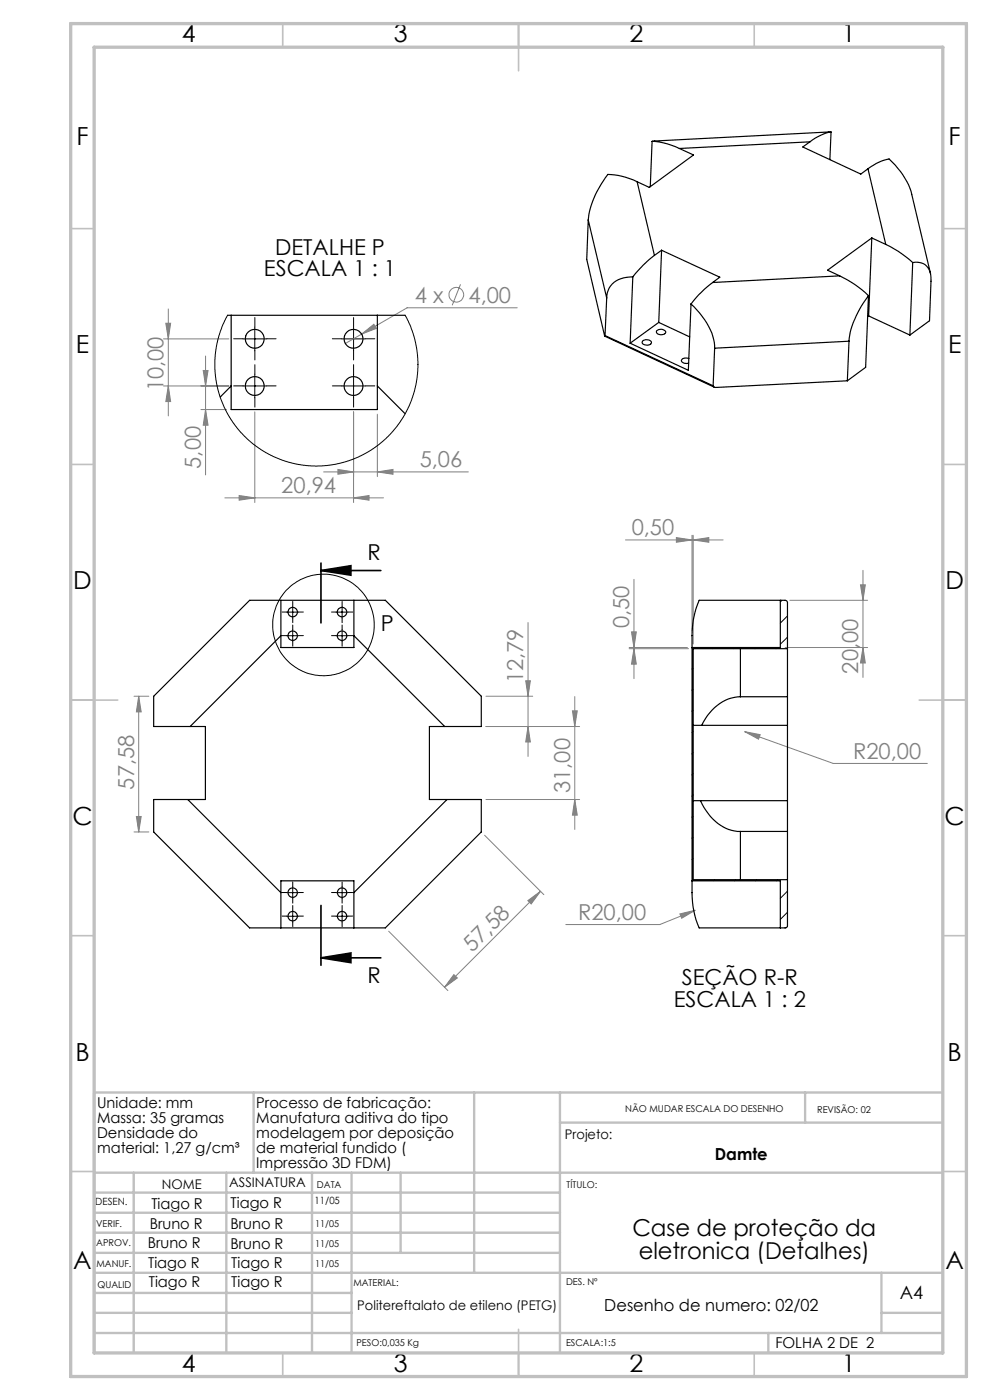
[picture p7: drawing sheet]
<svg xmlns="http://www.w3.org/2000/svg" width="210mm" height="297mm" viewBox="0 0 210 297" stroke-linecap="round" stroke-linejoin="round" font-family="sans-serif">
<g fill="none" stroke="#808080" stroke-width=".21">
<path d="M34.7 71.9h13.8M35.2 68.6h1l-.5 3.3zM35.7 65.5v22.7M43.1 78.6h1l-.5 3.3zM43.6 75.5v25.2M76.7 70.9l2.6-2.1 .5 .9zM76.7 70.9l-3.5 2M97.7 60.3l-1.8 4.5M109.7 65.3h-23.3l-9.7 5.6M34.7 81.9h13.8M35.7 81.9l.5 3.3h-1zM42.6 86.9h5.4"/>
<path d="M43.6 86.9l.5 3.3h-1zM54 87.4v19.2M71.7 99.6l3.3 .5-3.3 .5zM75 87.4v19.2M80 87.9v13.2M47.7 105.6h33.7M50.7 105.1l3.3 .5-3.3 .5zM68.7 100.1h30.6M75 105.6l3.3-.5v1zM80 100.1l3.4-.5v1zM132.7 114.5h20.7M143.5 114l3.3 .5-3.3 .5z"/>
<path d="M146.8 113.6v20.3M147 114.5l3.4-.5v1zM147 113.6v23M112 132.1v28.4M133.5 137.4h12.3M133.5 137.6h12.6M133.9 134.1h1.1l-.5 3.3zM134.5 137.6l.5 3.3h-1.1zM134.5 122.9v21.1M166.5 137.4h17.5M167.5 127.3h16.5M182.5 124.1h1.1l-.5 3.2z"/>
<path d="M183.1 137.4l.5 3.2h-1.1zM183.1 121v22.7M28.4 147.7h3.2M29.4 147.7l.6 3.3h-1.1zM29.4 147.7v28.8M103.1 154.1h19.8M103.1 147.7h9.9M111.5 144.4h1l-.5 3.3zM112 154.1l.5 3.3h-1zM121.4 150.8h1l-.5 3.3zM121.9 147.8v28.2M158 155.2l3.3 .7-.4 .9z"/>
<path d="M158 155.2l18.7 6.8h20M28.4 176.5h3.2M28.9 173.2h1.1l-.6 3.3zM102.8 177.2l12.6 12.6M103.1 169.6h19.8M121.9 169.6l.5 3.3h-1zM82.4 197.6l12.6 12.5M112 191.1l2.7-2-2 2.7zM114.7 189.1l-20.4 20.3M144.2 193.9l3.3-.8-2.9 1.7zM147.5 193.1l-7.6 3h-19.9M96.3 206.8l.7 .7-2.7 1.9z"/>
<circle cx="96.8" cy="62.5" r="1.55"/>
</g>
<g fill="none" stroke="#000" stroke-width=".21">
<path d="M51.5 71.9h5.1M54 69.4v5M54 79.4v5M72.5 71.9h5M75 69.4v5M75 79.4v5M51.5 81.9h5.1M72.5 81.9h5M60.8 134.9h2.5M60.8 129.9h2.5M62.1 128.6v2.5M62.1 133.6v2.5"/>
<path d="M71.3 134.9h2.5M71.3 129.9h2.5M72.6 128.6v2.5M72.6 133.6v2.5M60.8 189.4h2.5M60.8 194.4h2.5M62.1 188.1v2.5M62.1 193.1v2.5M71.3 189.4h2.5M71.3 194.4h2.5M72.6 188.1v2.5M72.6 193.1v2.5"/>
<circle cx="68.6" cy="132.6" r="10.8"/>
</g>
<path d="M68.1 119.4v12.7M68.1 121h12.7M68.1 121l6.3-1v2zM68.1 192.1v12.7M68.1 203.2h12.7M68.1 203.2l6.3-1v2z" fill="none" stroke="#000" stroke-width=".35"/>
<g fill="none" stroke="#000" stroke-width=".21" stroke-dasharray="15.2 1.3 1.3 1.3">
<path d="M51.6 71.9h-2M54.1 79.4v-2M54.1 69.4v-2M54.1 74.4v2M56.6 71.9h2M72.5 71.9h-2M75 69.4v-2M75 74.4v2M75 79.4v-2M77.5 71.9h2M51.6 81.9h-2M54.1 84.4v2"/>
<path d="M56.6 81.9h2M72.5 81.9h-2M75 84.4v2M77.5 81.9h2M60.8 134.8h-1M60.8 129.8h-1M62.1 133.6v-1M62.1 136.1v1M62.1 128.6v-1M62.1 131.1v1M63.3 134.8h1M63.3 129.8h1"/>
<path d="M71.3 129.8h-1M71.3 134.8h-1M72.6 128.6v-1M72.6 131.1v1M72.6 133.6v-1M72.6 136.1v1M73.8 129.8h1M73.8 134.8h1M60.8 189.3h-1M60.8 194.3h-1M62.1 188.1v-1M62.1 190.6v1"/>
<path d="M62.1 193.1v-1M62.1 195.6v1M63.3 189.3h1M63.3 194.3h1M71.3 189.3h-1M71.3 194.3h-1M72.6 188.1v-1M72.6 190.6v1M72.6 193.1v-1M72.6 195.6v1M73.8 189.3h1M73.8 194.3h1"/>
</g>
<g fill="none" stroke="#c0c0c0" stroke-width=".35">
<path d="M60 5v5M110 5v10M160 5v5M15 48.5h5M200 48.5h5M15 98.5h5M200 98.5h5M15 148.5h10M195 148.5h10M15 198.5h5M200 198.5h5M15 248.5h5"/>
<path d="M200 248.5h5M60 287v5M110 282v10M160 287v5"/>
</g>
<g fill="none" stroke="#c0c0c0" stroke-width=".5">
<path d="M53.8 231.8v17M100.6 231.8v38.2M118.8 231.8v55.2M118.8 238.2h81.2M170.8 231.8v6.4M200 231.8h-180v55.2M20 248.8h180M20 257.3h98.8M20 253h98.8M28.4 248.8v38.2M48 248.8v38.2M66.2 248.8v38.2"/>
<path d="M74.6 248.8v38.2M85 248.8v17M20 265.8h98.8M20 261.5h98.8M20 278.5h54.6M20 274.3h54.6M20 270h180M187 278.5h13M187 270v12.8M20 282.8h180M163 282.8v4.2"/>
</g>
<path d="M15 5h190v287h-190zM20 10h180v277h-180z" fill="none" stroke="#c0c0c0" stroke-width=".7"/>
<path d="M68.1 121l6.3-1v2zM68.1 203.2l6.3-1v2z" fill="#000"/>
<g fill="#808080">
<path d="M147 114.5l3.4-.5v1zM143.5 114l3.3 .5-3.3 .5z"/>
<path d="M76.7 70.9l3.1-1.2-.5-.9zM50.7 105.1l3.3 .5-3.3 .5zM75 105.6l3.3-.5v1zM71.7 99.6l3.3 .5-3.3 .5zM80 100.1l3.4-.5v1zM158 155.2l2.9 1.6 .4-.9zM144.2 193.9l.4 .9 2.9-1.7z"/>
<path d="M112 191.1l2.7-2-2 2.7zM96.3 206.8l.7 .7-2.7 1.9z"/>
<path d="M121.9 169.6l.5 3.3h-1zM121.4 150.8h1l-.5 3.3zM183.1 137.4l.5 3.2h-1.1zM182.5 124.1h1.1l-.5 3.2z"/>
<path d="M111.5 144.4h1l-.5 3.3zM112 154.1l.5 3.3h-1zM29.4 147.7l.6 3.3h-1.1zM28.9 173.2h1.1l-.6 3.3zM35.2 68.6h1l-.5 3.3zM35.7 81.9l.5 3.3h-1zM43.1 78.6h1l-.5 3.3zM43.6 86.9l.5 3.3h-1zM133.9 134.1h1.1l-.5 3.3zM134.5 137.6l.5 3.3h-1.1z"/>
</g>
<g fill="none" stroke="#000" stroke-width=".25">
<path d="M135.1 38.6a15.1 15.1 0 0 0-6.2-1.6 19.2 19.2 0 0 0-4.1 9.7M135.1 38.6l3.7 15.6M138.3 30l1.6 .1 1.6 .4 2.6 1M138.3 30l-.4 9.6M144.1 31.5l3 1.4-9.4 6.9-2.6-1.2M171.8 30.1l-27.7 1.4M171.8 30.1l-1.5 1.1 12.3 5.7 1.5-1.1M176.3 28a10.3 10.3 0 0 0-4.5 2.1M176.3 28l-38 2M176.3 28l-.3 5.9M184.1 35.8a10.8 10.8 0 0 1 4.5-2.1 15.8 15.8 0 0 1 4.8 7.5l4 16.8M184.1 35.8l3.8 16.1"/>
<path d="M124.8 46.7l-.3 8.3 3.8 16.4v-.2M124.8 46.7l3.9 16.5M134.2 58.7a5.1 5.1 0 0 0-5.2 2.9l-.3 1.6M134.2 58.7l-.5 14.1M138.8 54.2a24.6 24.6 0 0 0-4.6 4.5M140.3 53.1l12.4 5.7-1.5 1.1M140.3 53.1l-1.5 1.1M140.3 53.1l-.6 15.3M151.2 59.9a24.6 24.6 0 0 0-4.6 4.6M178.1 58.5a22.4 22.4 0 0 1 6.1 4.2M178.1 58.5l-26.9 1.4M184.9 50.5l3 1.4"/>
<path d="M184.9 50.5l-9.4 6.8 2.6 1.2M184.9 50.5l-.6 16.5M187.9 51.9l2.6 1.4 3.1 2.4M193.6 55.7a3.1 3.1 0 0 1 3.9 3.4l-.3 8.9-4.2 3.1M193.6 55.7l-.6 15.4M48.3 66.9h31.7M49 66.9v15M80 66.9h5.9M80 66.9v15M128.3 71.3l23.2 10.8M128.3 71.2l23 10.6M128.7 63.2l-.4 8"/>
<path d="M136.3 72.4a1.16 1.16 0 0 1 1.9 .3 1.17 1.17 0 0 1-2-.1zM139.3 70.1a1.18 1.18 0 0 1 1.9 .4 1.09 1.09 0 0 1-1.1 .5 1.09 1.09 0 0 1-.9-.7zM139.7 68.4l6.6 3.1M139.7 68.4l-6 4.4M146.1 76.1a1 1 0 0 0-1.5 .6l.5 .3h1M146.6 64.5a13.7 13.7 0 0 1 5 9.4M146.6 64.5l-.6 14.1-12.3-5.8M151.6 73.9l-.3 7.9M180.1 72.4l-28.5 1.5M180.1 72.4l-.4 8.4M184.2 62.7a19.6 19.6 0 0 0-4.1 9.7M184.2 62.7l-.6 15.2-3.9 2.9"/>
<path d="M184.3 67l-.3 .1M184.3 67l8.7 4.1M49 81.9v5h31v-5M49 81.9l-2.3 2.3M80 81.9l5.9 5.9M179.7 80.8l-27.8 1.4-.5-.1-.1-.3M59.6 127.3h-6.6l-20.4 20.4v6.4h7.7M59.6 127.3v7.6M59.6 134.9v2.5h15.5v-2.5M59.6 134.9l-19.3 19.2M59.6 127.3h15.5M75.1 127.3h6.6l20.4 20.4v6.4h-7.8"/>
<path d="M75.1 127.3v7.6M75.1 134.9l19.2 19.2M148.3 127.3h18.2a.49 .49 0 0 1 .5 .6v68.6l-.3 .3h-18.4a18.8 18.8 0 0 1-1.5-7.4v-54.5a18.8 18.8 0 0 1 1.5-7.6zM157.1 137.6v10.2M165.5 127.3v10.1h-18.7M167 137.6h-20v49h20M40.3 154.1h3.3v15.5h-3.8M94.3 154.1h-3.2v15.5h3.7M147 153.9h20M157.1 147.8a9.6 9.6 0 0 0-8.3 6.1M157.1 147.8h9.9M39.8 169.6h-7.2v6.9l20.4 20.3h6.6"/>
<path d="M39.8 169.6l19.8 19.8M94.8 169.6h7.3v6.9l-20.4 20.3h-6.6M94.8 169.6l-19.7 19.8M147 169.9h20M148.6 169.9a10.3 10.3 0 0 0 7.8 6.5h.7M157.1 176.4h9.9M157.1 176.4v10.2M59.6 189.4v7.4M59.6 189.4v-2.5h15.5v2.5M59.6 196.8h15.5M75.1 189.4v7.4M146.8 186.9h18.7v9.9"/>
<circle cx="54" cy="71.9" r="2"/>
<circle cx="75" cy="71.9" r="1.99"/>
<circle cx="54" cy="81.9" r="2.01"/>
<circle cx="75" cy="81.9" r="2"/>
<circle cx="62.1" cy="134.9" r="1"/>
<circle cx="62.1" cy="129.9" r="1"/>
<circle cx="72.5" cy="134.9" r="1"/>
<circle cx="72.5" cy="129.9" r="1"/>
<circle cx="62.1" cy="189.4" r="1"/>
<circle cx="62.1" cy="194.4" r="1"/>
<circle cx="72.5" cy="189.4" r="1"/>
<circle cx="72.5" cy="194.4" r="1"/>
</g>
<g fill="none" stroke="#000" stroke-width=".21">
<path d="M48.3 66.9l-1.2 2.5-1 2.9-.5 2.9v3.2l.3 2.8 .7 2.7 1 2.5 1.1 2.1 1.6 2.4 1.5 1.6 2 1.8 2.6 1.7 1.5 .8 3.3 1.3 3.1 .6 2.6 .2 3.2-.2 2.7-.6 3.3-1.2 2.1-1.1 2.2-1.5 2.4-2.2 1.4-1.7 1.6-2.4 1.4-2.8 .8-2.5 .4-2.3 .3-2.4-.2-2.9-.5-3-.9-2.9-1.2-2.3M146.9 137.4l-.1 .1M151.4 137.4l-.3 .2M155.9 137.4l-.3 .2M160.4 137.4l-.3 .2M164.9 137.4l-.3 .2M165.9 127.3l-.4 .4M167 130.7l-1.5 1.5M167 135.2l-1.5 1.5M147 141.7l-.2 .3M147 146.2l-.2 .2M147 150.7l-.2 .2"/>
<path d="M147 155.2l-.2 .2M147 159.7l-.2 .2M147 164.1l-.2 .3M147 168.6l-.2 .3M147 173.1l-.2 .3M147 177.6l-.2 .3M147 182.1l-.2 .2M147 186.6l-.2 .3M151.5 186.6l-.2 .3M156 186.6l-.2 .3M160.5 186.6l-.2 .3M165 186.6l-.3 .3"/>
<path d="M167 189.1l-1.5 1.5M167 193.5l-1.5 1.5"/>
</g>
<g font-size="5.3">
<text x="38.5" y="9">4</text>
<text x="83.5" y="9">3</text>
<text x="133.6" y="9">2</text>
<text x="178.6" y="9">1</text>
<text x="16.2" y="30.7">F</text>
<text x="201.2" y="30.7">F</text>
<text x="16.1" y="75">E</text>
<text x="201.1" y="75">E</text>
<text x="15.5" y="125">D</text>
<text x="200.5" y="125">D</text>
<text x="15.4" y="175">C</text>
<text x="200.4" y="175">C</text>
<text x="16" y="225">B</text>
<text x="201" y="225">B</text>
<text x="15.5" y="269.2">A</text>
<text x="200.5" y="269.2">A</text>
<text x="38.5" y="291">4</text>
<text x="83.5" y="291">3</text>
<text x="133.6" y="291">2</text>
<text x="178.6" y="291">1</text>
</g>
<g font-size="4.9">
<text x="134.2" y="262.1">Case de proteção da</text>
<text x="135.5" y="267">eletronica (Detalhes)</text>
</g>
<g font-size="4.7">
<text x="58.4" y="54">DETALHE P</text>
<text x="56" y="58.5">ESCALA 1 : 1</text>
<text x="77.9" y="118.8">R</text>
<text x="80.8" y="133.9">P</text>
<text x="77.9" y="208.6">R</text>
<text x="144.6" y="209.1">SEÇÃO R-R</text>
<text x="142.9" y="213.6">ESCALA 1 : 2</text>
</g>
<g font-size="4.7" fill="#808080">
<text x="88" y="64.2">4 x</text>
<text x="99.4" y="64.2">4,00</text>
<text x="34.7" y="83" transform="rotate(-90 34.7 83)">10,00</text>
<text x="42.6" y="99.4" transform="rotate(-90 42.6 99.4)">5,00</text>
<text x="89" y="99.1">5,06</text>
<text x="59.7" y="104.6">20,94</text>
<text x="134" y="113.5">0,50</text>
<text x="133.5" y="133.2" transform="rotate(-90 133.5 133.2)">0,50</text>
<text x="182" y="142.9" transform="rotate(-90 182 142.9)">20,00</text>
<text x="111" y="145" transform="rotate(-90 111 145)">12,79</text>
<text x="180.9" y="160.9">R20,00</text>
<text x="28.4" y="167.5" transform="rotate(-90 28.4 167.5)">57,58</text>
<text x="120.9" y="168.2" transform="rotate(-90 120.9 168.2)">31,00</text>
<text x="122.6" y="195.1">R20,00</text>
<text x="100.2" y="202.1" transform="rotate(-45 100.2 202.1)">57,58</text>
</g>
<text font-size="3.9" x="190.9" y="275.5">A4</text>
<g font-size="3.5">
<text x="151.6" y="246.1">Damte</text>
<text x="128.2" y="278">Desenho de numero: 02/02</text>
</g>
<g font-size="3.2">
<text x="20.6" y="235">Unidade: mm</text>
<text x="20.6" y="238.2">Massa: 35 gramas</text>
<text x="54.4" y="235">Processo de fabricação:</text>
<text x="54.4" y="238.2">Manufatura aditiva do tipo</text>
<text x="20.6" y="241.3">Densidade do</text>
<text x="20.6" y="244.5">material: 1,27 g/cm³</text>
<text x="54.4" y="241.4">modelagem por deposição</text>
<text x="54.4" y="244.5">de material fundido (</text>
<text x="54.4" y="247.7">Impressão 3D FDM)</text>
<text x="32.1" y="256.4">Tiago R</text>
<text x="48.9" y="256.2">Tiago R</text>
<text x="31.8" y="260.6">Bruno R</text>
<text x="48.9" y="260.6">Bruno R</text>
<text x="31.3" y="264.7">Bruno R</text>
<text x="31.4" y="269.1">Tiago R</text>
<text x="48.9" y="264.9">Bruno R</text>
<text x="49" y="269">Tiago R</text>
<text x="31.6" y="273">Tiago R</text>
<text x="49" y="272.9">Tiago R</text>
<text x="164.5" y="286">FOLHA 2 DE 2</text>
</g>
<g font-size="2.8">
<text x="119.8" y="241.7">Projeto:</text>
<text x="48.6" y="251.8">ASSINATURA</text>
<text x="34.3" y="252.1">NOME</text>
<text x="75.8" y="277.9">Politereftalato de etileno (PETG)</text>
</g>
<g font-size="2.1">
<text x="20.2" y="255.7">DESEN.</text>
<text x="66.7" y="255.4">11/05</text>
</g>
<g font-size="2">
<text x="132.6" y="236">NÃO MUDAR ESCALA DO DESENHO</text>
<text x="173.3" y="236.2">REVISÃO: 02</text>
<text x="67.2" y="251.9">DATA</text>
<text x="120.2" y="251.9">TÍTULO:</text>
<text x="20.4" y="260.3">VERIF.</text>
<text x="66.9" y="260.3">11/05</text>
<text x="20.4" y="264.4">APROV.</text>
<text x="20.5" y="268.8">MANUF.</text>
<text x="66.9" y="264.6">11/05</text>
<text x="66.9" y="268.7">11/05</text>
<text x="20.7" y="273.1">QUALID</text>
<text x="75" y="272.9">MATERIAL:</text>
<text x="120.1" y="272.5">DES. Nº</text>
<text x="75.6" y="285.5">PESO:0,035 Kg</text>
<text x="120.1" y="285.6">ESCALA:1:5</text>
</g>
</svg>
